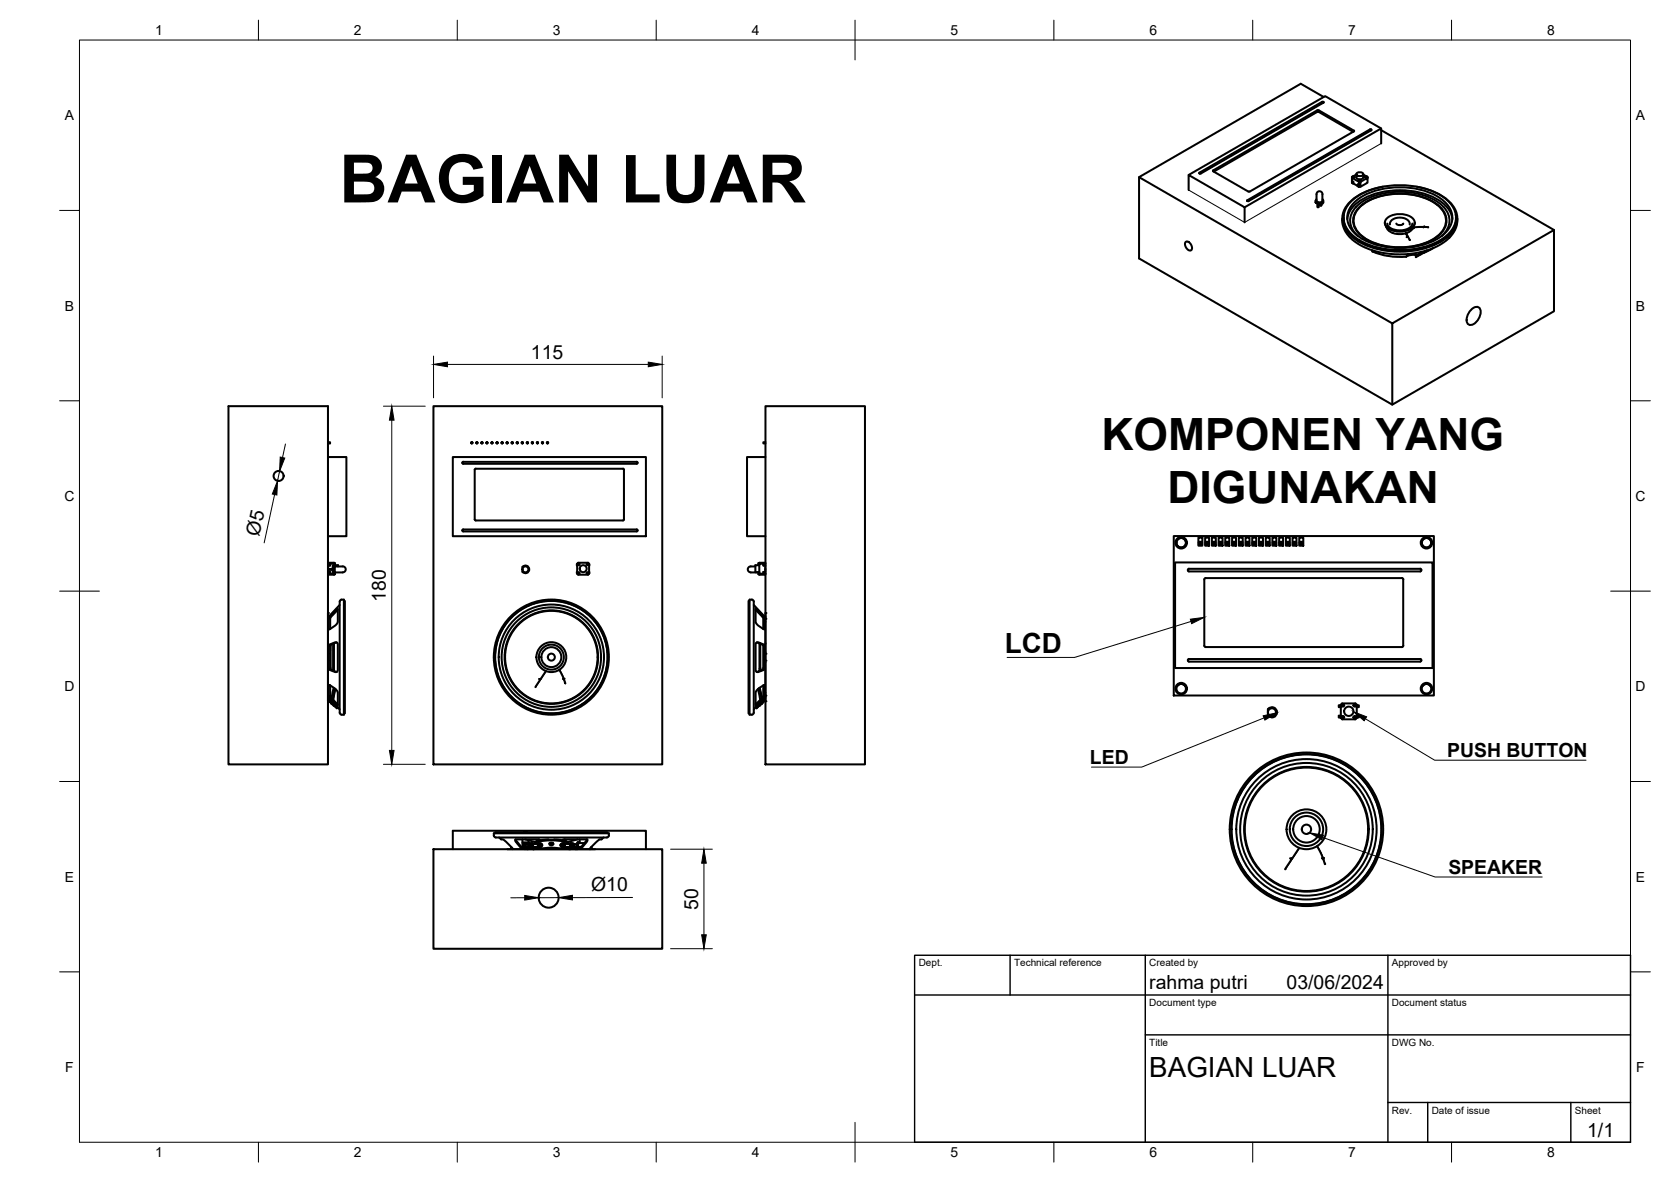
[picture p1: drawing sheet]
<svg xmlns="http://www.w3.org/2000/svg" width="420mm" height="297mm" viewBox="0 0 420 297" stroke-linecap="round" stroke-linejoin="round" font-family="sans-serif">
<!-- layer: Visible -->
<g fill="none" stroke="#000" stroke-width=".51">
<path d="M332.4 25.6l-30.8 17.8v.2M332.4 25.8l-30.8 17.8M332.4 25.6l.4 .1-30.9 17.9h-.3M332.4 25.8h.3M332.7 25.8h.1M332.8 24.4l-5.7-3.4-40.7 23.5v20.4l63.7 36.8M340.2 33.1l-8.6-5h-.4l-26 15M340.4 32.8l-8.8-5.1h-.4l-26.2 15.1v.2M340.4 33l-26.2 15.1h-.3l-8.9-5.1M340.4 32.8v.2M344.4 32.5l-30.8 17.8 .1 .2M344.5 32.5h.2"/>
<path d="M344.7 32.5l.1 .2M347.3 36.1v-3.8l-14.1-8.1-34.3 19.8M347.3 32.3l-34.4 19.8M347.3 32.7l43.4 25.1M286.4 44.5l63.7 36.8M298.9 47.8v-3.8l14 8.1v3.8M313.6 50.5l30.9-17.8h.2l-30.8 17.8M313.7 50.5h.3M330.8 50.5l.9 .5v.4l-.9-.5zM331 50.4a.87 .87 0 0 0 1.5 0M331 48.8a.75 .75 0 0 1 .8-.7 .75 .75 0 0 1 .7 .7M331 48.8v1.6"/>
<path d="M331 50.1l-.2 .3v.5M331.2 51.2v.8M331.4 51.3v.8M331.6 51.4v.6M331.9 51.4v.2M332.1 51.4v.3M332.3 51.3v.3M332.5 48.8v1.6M332.5 50.1l.2 .2-.1 .4-.9 .3M332.7 50.4l-.1 .7-.9 .3M337.5 54.9a7.6 7.6 0 0 0 4.8 6.9l1.7 .7 2.5 .8 3.7 .6 4.2-.1 3.7-.7a11.2 11.2 0 0 0 8-6l.3-2.2M337.8 54.7v.8"/>
<path d="M337.9 53.9a6.2 6.2 0 0 0 3.2 6.3 21.6 21.6 0 0 0 21.7 0 6.2 6.2 0 0 0 3.2-6.3M338.8 55.1a8 8 0 0 1 5.8-6 20.8 20.8 0 0 1 17 1.1 6.7 6.7 0 0 1 3.6 4.9M339.8 50.5a19.3 19.3 0 0 1 15.2-3.8 15 15 0 0 1 9.9 4.7 5.3 5.3 0 0 1-.8 7.5 19.3 19.3 0 0 1-15.2 3.8 15 15 0 0 1-9.9-4.7 5.3 5.3 0 0 1 .8-7.5zM340 45.7v-.2l.3 .2v.4M340 45.7l.2 .1v.4M340 45.7v.3M340.1 44.4l.2 .3 .3-.3M340.1 44.4l-.2 .3M340.1 44.3l.5 .1-.5 .1zM340.3 46.1l1.1 .6M340.3 45.7l-.1 .1M340.6 50.8a18 18 0 0 1 14.3-3.6 14 14 0 0 1 9.2 4.4 4.9 4.9 0 0 1-.8 7 18 18 0 0 1-14.2 3.5 14 14 0 0 1-9.2-4.3 4.9 4.9 0 0 1 .7-7z"/>
<path d="M341 43.8v.8a1.02 1.02 0 0 0 1.8 0v-.8M341 43.9l-.6 .3M341.1 43.6l.5-.3h.6l.6 .5a1.02 1.02 0 0 1-1.8 0zM341.4 46.5v-.2l.3 .2-.1 .4M341.4 46.5l.2 .1v.4M341.4 46.5v.3M341.4 59.3a5 5 0 0 1 .4-8l1.5-1.1 2.3-1 2.3-.6 3.2-.4 3.4 .1 2.7 .6 2.4 .8 2.1 1.2a6.5 6.5 0 0 1 2.8 4.8 5.3 5.3 0 0 1-2 3.6M341.7 45.3l.2 .3 .3-.1-.1-.2M341.7 46.5l-.1 .1M341.7 52.2a15.8 15.8 0 0 1 12.9-3.4 12.1 12.1 0 0 1 8.3 4.1 4.7 4.7 0 0 1-1.2 6.3l-2.2 1.4-2.5 1-2.9 .5-2.7 .1-2.4-.2-2.8-.7-2.5-1-1.6-1.2a4.7 4.7 0 0 1-.4-6.9zM341.7 45.7l-1.8-1 .1 1.2M341.7 45.7l-.1 1.2"/>
<path d="M341.7 45.7h.4M341.7 46.9h.4M341.7 45.2l.5 .1-.5 .1zM342.1 45.7l1.8-1v1.2l-1.8 1zM342.6 51.4a4.6 4.6 0 0 0-.5 7.6 17 17 0 0 0 14.3 2.6 9.1 9.1 0 0 0 7-5.1 4.7 4.7 0 0 0-2.1-5.1M342.6 51.5a17.2 17.2 0 0 1 18.7 0M342.8 43.9l.6 .3M343.2 44.4v.2M343.3 44.3l.4 .1-.4 .1zM343.7 44.4v.3l-.4-.1M343.7 44.4l.2 .3M347.7 46.9a14.3 14.3 0 0 0-9.1 4.7 5.5 5.5 0 0 0 1.4 8 21.2 21.2 0 0 0 18.2 2.9 11.7 11.7 0 0 0 7.7-5.4 5.7 5.7 0 0 0-2.1-7 16.6 16.6 0 0 0-7.6-3.2"/>
<path d="M348.2 56a2.3 2.3 0 0 0 2.1 2 4.7 4.7 0 0 0 5.3-1.5l.1-.5M348.6 57h.1M348.6 57v.1M348.6 57a3 3 0 0 0 2.3 1.7l1.5 .1 1-.1M348.8 54.8a5.2 5.2 0 0 1 6.7 .5 1.82 1.82 0 0 1-1.5 2.5 5.2 5.2 0 0 1-5.6-1.1 1.42 1.42 0 0 1 .4-1.9zM348.8 56.2a2.98 2.98 0 0 0 3.5 1.7l1.3-.3a1.83 1.83 0 0 0 1.5-1.4M349.5 56.4a2.4 2.4 0 0 1 3.1-1.7l1 .3a1.45 1.45 0 0 1 .9 1.4M351.1 56.2l.3 .3 .6 .1 .6-.1 .2-.3M353.4 58.6l1 1.7M353.4 58.6h.1M353.5 58.8l.3 .5M354 59.5l-.3 .1"/>
<path d="M355.2 57.3h.1M355.3 57.3a2.86 2.86 0 0 1-1.8 1.3M355.3 57.3h.1M355.3 57v.1M355.3 57v.2M355.3 57h.1M358 57l-2.7 .3M359.1 57.1l-1-.2-.2 .3M359.1 57.1h.1M364.4 59.7l-.1 .1M366.1 54.7v.8M298.2 60.7a1.45 1.45 0 0 1 1.3 2.2 1.45 1.45 0 0 1-1.3-2.2z"/>
<path d="M345.1 62.9v.3a17.3 17.3 0 0 0 8.5 1.3M353.6 64.5h.1M356 64.1l-.4-.1-1.7 .2-.3 .3M356 64.1h.1M356.9 63.9l-.9 .2M357.4 63.3l-.6 .4 .1 .3M358.2 63.4l-.2 .1M358.8 62.9l-2.8 1.7 2.7-1.6M360.4 62.3l-2.7 1.3M370.1 77.7a1.26 1.26 0 0 1 1.7-.5 1.26 1.26 0 0 1 .4 1.8 3.3 3.3 0 0 1-2.6 2.7 1.57 1.57 0 0 1-.6-2.5zM350.1 81.3l40.6-23.5v20.4l-40.6 23.5zM57.4 102.1h25.1v90h-25.1z"/>
<path d="M82.5 111.1h.5v.3l-.5 .1M82.5 114.9h4.6v19.9h-4.6M109 102.1h57.5v90h-57.5zM113.9 114.9h48.5v19.9h-48.5zM116.3 116.1l43.8-.1 .2 .3-.2 .3h-43.6l-.2-.2zM118.5 111.2l.1-.1 .2 .1M118.5 111.3l.1 .1 .2-.1M118.5 111.3h.1M118.8 111.3h.1M119.4 117.9l37.4-.1 .1 12.9-.3 .1h-37.1l-.1-.3zM119.7 111.3l.2 .1 .2-.1M119.7 111.3h.1"/>
<path d="M119.7 111.2l.2-.1 .2 .1M120.1 111.3h.1M121 111.3l.1 .1 .2-.1M121 111.3h.1M121 111.2l.1-.1 .2 .1M121.3 111.3h.1M122.3 111.2l.2-.1 .1 .1M122.3 111.3l.1 .1 .2-.1M122.3 111.3h.1M122.6 111.3h.1M123.5 111.3l.2 .1M123.5 111.3h.1"/>
<path d="M123.7 111.1h.1M123.7 111.4h.1M123.7 111.1l-.2 .1M123.7 111.1l.2 .2-.2 .1M123.8 111.3h.1M124.8 111.2l.2-.1 .2 .1M124.8 111.3l.1 .1 .3-.1M124.8 111.3h.1M125.1 111.3h.1M126.1 111.3l.1 .1 .2-.1M126.1 111.3h.1M126.1 111.2l.2-.1 .1 .1"/>
<path d="M126.4 111.3h.1M127.4 111.3l.1 .1 .2-.1M127.4 111.3h.1M127.4 111.2l.1-.1 .2 .1M127.7 111.3h.1M128.6 111.3h.1M128.7 111.2h.2v.2h-.2zM128.9 111.3h.1M129.9 111.2l.2-.1 .1 .1M129.9 111.3l.1 .1 .2-.1M129.9 111.3h.1M130.2 111.3h.1"/>
<path d="M131.2 111.2l.2-.1 .1 .1M131.2 111.3l.1 .1 .2-.1M131.2 111.3h.1M131.5 111.3h.1M132.4 111.3l.2 .1 .2-.1M132.4 111.3h.1M132.4 111.2l.2-.1 .2 .1M132.8 111.3h.1M133.7 111.3l.1 .1 .2-.1M133.7 111.3h.1M133.7 111.2l.2-.1 .1 .1M134 111.3h.1"/>
<path d="M135 111.2l.2-.1 .1 .1M135 111.3l.1 .1 .2-.1M135 111.3h.1M135.3 111.3h.1M136.2 111.3l.2 .1M136.2 111.3h.1M136.4 111.1h.1M136.4 111.4h.1M136.4 111.1l-.2 .1M136.4 111.1l.2 .2-.2 .1M136.5 111.3h.1M137.5 111.3l.1 .1"/>
<path d="M137.5 111.3h.1M137.6 111.1l-.1 .1M137.7 111.1l.1 .1-.1 .2M137.8 111.3h.1M192.5 111.1h-.6v.3l.6 .1M192.5 114.9h-4.7v19.9h4.7M192.5 102.1h25v90h-25zM116.5 133.1h43.6M116.5 133l-.2 .4 .2 .1h43.6l.2-.2-.2-.3M295.1 134.7h65.4v40.1h-65.4zM301.3 135.1h1v2h-1zM301.4 136.2h.8v.8h-.8z"/>
<path d="M301.8 136.4h.1M301.8 136.4l-.2 .2 .2 .2 .2-.2-.1-.2M303 135.1h1v2h-1zM303.1 136.2h.9l-.1 .8h-.8zM303.5 136.4h.1M303.5 136.4l-.2 .2 .2 .2 .2-.2-.1-.2M304.7 135.1h1v2h-1zM304.8 136.2h.8v.8h-.8zM305.2 136.4h.1M305.2 136.4l-.2 .2 .2 .2 .2-.2-.1-.2M306.4 135.1h1v2h-1zM306.5 136.2h.8v.8h-.8z"/>
<path d="M306.9 136.4h.1M306.9 136.4l-.2 .2 .2 .2 .2-.2-.2-.2M308.1 135.1h1v2h-1zM308.2 136.2h.8v.8h-.8zM308.6 136.4h.1M308.6 136.4l-.1 .3 .3-.1M308.6 136.4l.2 .1M308.8 136.6h.1M309.8 135.1h1v2h-1zM309.9 136.2h.7l.1 .8h-.8zM310.3 136.4h.1M310.3 136.4l-.2 .3 .4-.1"/>
<path d="M310.3 136.4l.2 .1M310.5 136.6h.1M311.5 135.1h1v2h-1zM311.6 136.2h.7l.1 .8h-.8zM312 136.4h.1M312 136.4l-.2 .3 .4-.1M312 136.4l.2 .1M312.2 136.6h.1M313.2 135.1h1v2h-1zM313.3 136.2h.7l.1 .8h-.8zM313.6 136.4h.1M313.7 136.4l-.2 .3 .4-.1"/>
<path d="M313.7 136.4l.2 .1M313.9 136.6h.1M314.9 135.1h1v2h-1zM315 136.2h.7l.1 .8h-.8zM315.3 136.4h.1M315.4 136.4l-.2 .3 .4-.1M315.4 136.4l.2 .1M315.6 136.6h.1M316.5 135.1h1.1v2h-1.1zM316.7 136.2h.7l.1 .8h-.8zM317 136.4h.1M317 136.4l-.1 .1 .1 .3"/>
<path d="M317.1 136.4l.2 .1M317.3 136.6h.1M317.3 136.6l-.2 .2M318.3 135.1h1v2h-1zM318.3 136.2h.8l.1 .8h-.8zM318.7 136.4h.1M318.7 136.4l-.1 .2 .1 .2M318.8 136.4l.2 .2-.2 .2M319.9 135.1h1v2h-1zM320 136.2h.8v.8h-.7zM320.4 136.4h.1M320.4 136.4l-.1 .1 .1 .3"/>
<path d="M320.5 136.4l.2 .2-.2 .2M321.6 135.1h1v2h-1zM321.7 136.2h.8v.8h-.7zM322.1 136.4h.1M322.1 136.4l-.2 .2 .2 .2 .3-.2-.2-.2M323.3 135.1h1v2h-1zM323.4 136.2h.8v.8h-.8zM323.8 136.4h.1M323.8 136.4l-.2 .2 .2 .2 .2-.3-.1-.1M325 135.1h1v2h-1zM325.1 136.2h.8v.8h-.8zM325.5 136.4h.1"/>
<path d="M325.5 136.4l-.2 .2 .2 .2 .2-.2-.1-.2M326.7 135.1h1v2h-1zM326.8 136.2h.8v.8h-.8zM327.2 136.4h.1M327.2 136.4l-.1 .3 .3-.1M327.2 136.4l.2 .1M327.4 136.6h.1M82.5 142.1h.4l.1-.3-.1 .3M82.5 144.1h.4l.1-.4-.1 .4M82.5 154.1v22.1M82.5 141.8h.4M82.5 143.7h.4"/>
<path d="M82.5 143.2h1.2M82.5 143h1.2M82.5 144.1l1.5 .1M82.5 141.7v-.3h1.5v.7M82.5 142.1v.9M82.5 143.2v.5M83.7 142.5h.5v1.2h-.5zM83.7 143.7v.4h.5v-.4M83.7 142.5v-.4h.5v.4M84 141.7l-1.5 .1M84 142h1v.4M84 141.5h.2v.5"/>
<path d="M84 144.1v.3h-1.5v-.2M84.2 142.4h2M84.2 143.9v.4h-.2M84.4 153.4l.5-.4v3.5l-.6 .7-1.6 1-.1-2.9zM84.9 153.2l-1.9 2.1v2.8M85.4 152l-2.7 2.9-.2 .6M85.5 150.9l.4-.2h.6v28.9h-.6a1.17 1.17 0 0 1-.5-1.5zM86.2 142.3a.75 .75 0 0 1 .7 .8 .75 .75 0 0 1-.7 .7l-2 .1M86.5 151h.2v28.3h-.2M131.6 142.3a.97 .97 0 0 1 1.3 .2 .97 .97 0 0 1-.2 1.4 .97 .97 0 0 1-1.3-.2v-1.2zM145.1 141.8v.3M145.1 143.7v.4"/>
<path d="M145.1 141.7l.3-.3h2.5l.2 .3v2.5l-.2 .2h-2.5l-.3-.2zM148.1 143.7v.4M148.1 141.8v.3M188.5 150.7h.5a1.19 1.19 0 0 1 .5 1.6v25.3a2.53 2.53 0 0 1-.2 1.9l-.8 .1zM188.5 151h-.3v28.3h.3M188.8 142.4h1.1M188.8 142.3a.75 .75 0 0 0-.8 .8 .75 .75 0 0 0 .8 .7l1.9 .1M189.5 152l2.7 2.9 .3 .6M190 153.2l1.9 2.1v2.8M190 153l2.3 2.3-.1 2.9-1.6-1-.5-.7zM190.7 143.8v.5h.2M190.9 142h-1v1.8h1"/>
<path d="M190.9 141.5h-.2v.5M190.9 141.7v-.3h1.5v.3M192.1 143.7l-.2 .4 .2-.4h.4M192.1 141.8l-.2 .3 .2-.3h.4M192.1 142.1h.4M192.1 144.1h.4M192.4 141.8l-1.5-.1v2.5h1.5M192.4 144.1v.3h-1.5v-.2M192.4 143.2h.1M192.4 143h.1M192.4 142.1v1.6M192.5 154.1v22.1"/>
<path d="M295.5 141.3h64.7v26.6h-64.7zM298.7 143.1l58.4-.2 .3 .4-.3 .3h-58.2l-.2-.1zM352.5 145.3h-49.5l-.2 .3v16.7l.4 .3h49.3M352.5 145.3l.3 .3v16.7l-.3 .3M82.5 174.8l.1 .4 .7 .9M82.7 162.1l1.7-.7 .5 .3v6.9a.51 .51 0 0 1-.7 .3l-1.3-.6-.3-.4zM82.9 176.3l1.1 1zM83 176.3l-.4-.4 .2-.3 1.8 1.8M83 172.2v2.8l.4 .5M83.1 167.9v.2M83.1 162.1v5.7M83.3 176.8h.1"/>
<path d="M83.3 176.7v.1M83.4 175.8l-.8-.8 .1-2.9 1.6 1 .6 .9v3.3l-1.2-1.1M83.7 176.4v.1M83.7 176.5l.7 .7M83.7 176.5h.1M83.7 175.8l1.2 1.3M83.8 168.3h.2M83.8 168.4h.2M83.9 172.8l-.6 3.3M84 168.4v.2M84 161.7v6.7M84 161.8h-.2v6.7h.2"/>
<path d="M84 168.6h.1M84 177.3l.7 .7 .2-.3 .5 .6M84 161.7h.1M84.2 173.1l-.5 3.4M84.3 173.2l-.5 2.7M84.4 177.2h.1M84.4 177.2l.2 .2M84.6 177.4l.3 .3M84.6 161.4l-1.2 .5-.4 .5v5.5l.4 .5 1.2 .5M135.8 170.9l-1.1 1.8M135.9 170.6h-.3M135.9 170.6h.1"/>
<path d="M137.3 168.6l-1.4 2.1M140.6 168.3l1.1 2.3M141.6 170.6h.1M141.8 170.9l.4 .8M142 170.5l-.4 .1M190.1 161.5l.6-.1 1.2 .5 .4 .5v5.5l-.3 .4-1.2 .6a.51 .51 0 0 1-.8-.6v-6.5zM190.3 161.4l1.2 .5 .4 .5v5.5l-.4 .5-1.2 .5M190.3 177.4l-.3 .3M190.6 173.2l.6 3.3M190.9 172.9l.7 3.3M190.9 177.3l-.7 .7-.2-.3-.5 .6M191 161.7h.1"/>
<path d="M191 161.7v6.9M191 161.8h.2v6.7h-.2M191 168.6h.1M191 172.8l.5 2.7M191 177.2l1-.9-1 1.1zM191.1 175.9l-1.1 1.2M191.2 168l-.2 .1M191.2 168h-.1M191.2 176.5l-.9 .9M191.2 176.5h.1M191.5 175.5h.1M191.5 175.9l.8-.9-.1-2.9-1.6 1-.6 .9v3.3l1.2-1.1"/>
<path d="M191.6 176.8h.1M191.6 176.1h.1M191.6 176.7v.1M191.9 172.2v2.8l-.4 .5M192 176.3l.4-.4-.3-.3-1.8 1.8M192.5 174.8a1.78 1.78 0 0 1-.9 1.3M192.5 161.7v.1M298.9 165.6h58.2M298.9 165.6l-.2 .3 .2 .4h58.2l.3-.3-.3-.4M318.8 178.2v1.6M318.8 178.2a1.28 1.28 0 0 1 1.9-.1 1.28 1.28 0 0 1 0 1.8 1.28 1.28 0 0 1-1.9-.1M336.6 177.2h.4v.5h-.4z"/>
<path d="M336.6 179.8h.4v.5h-.4zM337 177.2h.1M337 177.7h.1M337 179.8h.1M337.1 177.1l.4-.3h3.3l.3 .3v3.3l-.3 .4h-3.3l-.4-.4zM341.1 177.2h.1M341.1 177.7h.1M341.1 179.8h.1M341.2 179.8h.5v.5h-.5zM341.2 177.2h.5v.5h-.5zM337 180.3h.1M341.1 180.3h.1"/>
<path d="M109 213.4h57.5v25h-57.5zM113.9 213.4v-4.6h48.5v4.6M124.5 209.4v-.2h28.3v.2M125.5 210.5l.5 .4h.4l.5 .3 2 2.1h-.4l.1-.4M127.6 213.4h22M128.5 213.2l.5 .2M129.6 211l1.5 1.8 2 .1M131.4 210.9v.8M131.5 212.2v.7M131.6 209.2a.75 .75 0 0 1 1 0M131.7 212.2v.7M131.8 212.9h.1"/>
<path d="M132 210.9l2.6 .7M132.3 212.3l-.5 .6M132.9 211.1v.6M132.9 212.1l-.6 .2M133.1 212v-.3h-1.7v.5h1M133.2 212.4l.4 .2 .3-.2M133.9 212a.71 .71 0 0 0-1.1 .6 .81 .81 0 0 0 1.1 .3M133.9 211.9h-.7l-.4 .6M133.9 212.9h1.4M133.9 212h1.4M133.9 211.9h1.4M134.1 212.9h.4"/>
<path d="M134.4 212l.2-.2a13.4 13.4 0 0 1 7.4-.3l.9 .5M134.5 212.8a1.95 1.95 0 0 0 2.2 .4h3.9a2.16 2.16 0 0 0 2.2-.4M135.2 212.4l.4 .2 .4-.2M135.3 211.2l-.7 .3-.3 .5M135.3 212a.71 .71 0 0 1 1 .6 .81 .81 0 0 1-1 .3M135.3 211.9h.7l.3 .6M135.3 212.3l.1 .1M135.4 212.2v.1M135.5 211v.2M135.8 212.4v.1M135.8 212.2l.1 .1M135.9 211.1l-.5-.2h-5.6a.32 .32 0 0 0-.3 .3 .32 .32 0 0 0 .2 .4l1.1 1.2 .6 .5h3.7"/>
<path d="M136.2 213.2l-.1 .1M137.9 210.9l-2.6 .3M138.2 212l.4 .2 .5-.2M138.2 211.9h.9h-.9M138.3 212.1h.6M139.3 210.9l2.7 .3M141.1 213.2l.1 .1M141.3 212.4l.4 .2 .3-.2M141.4 212.3l.1 .1M141.4 211.1l.4-.2h5.7a.35 .35 0 0 1 .3 .4 .35 .35 0 0 1-.3 .3l-1.5 1.6-3.9 .1M141.6 211l.1 .2M141.6 212.2h-.1"/>
<path d="M141.8 212.5h.1M142 212.3h-.1M142 212a.71 .71 0 0 0-1.1 .6 .81 .81 0 0 0 1.1 .3M142 211.9h-.7l-.4 .6M142 212.9h1.4M142 212h1.4M142 211.9h1.4M142 210.9l.1 .4M142 211.2l.6 .3 .3 .5M142.8 212.9h.4M143.3 212.4l.4 .2 .4-.2M143.4 212a.71 .71 0 0 1 1 .6 .81 .81 0 0 1-1 .3"/>
<path d="M143.4 211.9h.7l.3 .5M144.3 212.1l.6 .1 .5 .7M144.4 212.4v.1M145.2 210.9l-2.5 .7M145.4 211.9h-.3v.6M145.4 212.9h.1M145.8 211.6h-.6v.3M145.8 210.9v1M146.9 211.9h-1.5v.9M147.5 210.9v.3M147.7 211l-1.6 1.8-1.9 .1M148.8 213.2l-.5 .2"/>
<path d="M151.8 210.5l-.5 .4h-.5l-.4 .3-2 2.1h.4l-.1-.4M152.6 210.4l.4-.2 .1-.8h-28.9v.6a1.19 1.19 0 0 0 1.5 .5h26.9M324.4 215.7h.5M324.7 216.1l-1.5 2.4M326.7 213.1l-1.8 2.7M331.2 212.6l1.4 3M332.8 216l.4 1.1M332.9 215.6l-.5 .1"/>
<circle cx="70.1" cy="119.6" r="1.26"/>
<circle cx="297" cy="136.4" r="1.45"/>
<circle cx="297" cy="136.4" r="1.2"/>
<circle cx="358.7" cy="136.4" r="1.45"/>
<circle cx="358.7" cy="136.4" r="1.2"/>
<circle cx="132.1" cy="143.1" r=".75"/>
<circle cx="145.5" cy="141.8" r=".24"/>
<circle cx="145.5" cy="144" r=".24"/>
<circle cx="146.6" cy="142.9" r=".88"/>
<circle cx="147.8" cy="141.8" r=".24"/>
<circle cx="147.8" cy="144" r=".24"/>
<circle cx="138.6" cy="165.1" r="13.2"/>
<circle cx="138.6" cy="165.1" r="12.5"/>
<circle cx="138.6" cy="165.1" r="11.8"/>
<circle cx="138.6" cy="165.1" r="11.6"/>
<circle cx="138.6" cy="165.1" r=".88"/>
<circle cx="138.6" cy="165.1" r="2.51"/>
<circle cx="138.6" cy="165.1" r="3.1"/>
<circle cx="138.6" cy="165.1" r="3.8"/>
<circle cx="138.6" cy="165.1" r="14.5"/>
<circle cx="138.6" cy="165.1" r="14.1"/>
<circle cx="138.6" cy="165.1" r="14.2"/>
<circle cx="297" cy="173.1" r="1.2"/>
<circle cx="297" cy="173.1" r="1.45"/>
<circle cx="319.8" cy="179" r="1.01"/>
<circle cx="337.7" cy="177.2" r=".33"/>
<circle cx="339.1" cy="178.7" r="1.17"/>
<circle cx="340.6" cy="177.2" r=".33"/>
<circle cx="358.7" cy="173.1" r="1.2"/>
<circle cx="358.7" cy="173.1" r="1.45"/>
<circle cx="337.7" cy="180.3" r=".33"/>
<circle cx="340.6" cy="180.3" r=".33"/>
<circle cx="133.6" cy="212.4" r=".33"/>
<circle cx="135.6" cy="212.4" r=".18"/>
<circle cx="135.6" cy="212.4" r=".33"/>
<circle cx="138.7" cy="212.1" r=".43"/>
<circle cx="141.6" cy="212.4" r=".33"/>
<circle cx="141.7" cy="212.4" r=".18"/>
<circle cx="143.7" cy="212.4" r=".33"/>
<circle cx="328.5" cy="208.4" r="16.7"/>
<circle cx="328.5" cy="208.4" r="15.7"/>
<circle cx="328.5" cy="208.4" r="15.5"/>
<circle cx="328.5" cy="208.4" r="1.17"/>
<circle cx="328.5" cy="208.4" r="3.3"/>
<circle cx="328.5" cy="208.4" r="4.2"/>
<circle cx="328.5" cy="208.4" r="5"/>
<circle cx="328.5" cy="208.4" r="18.8"/>
<circle cx="328.5" cy="208.4" r="18.9"/>
<circle cx="328.5" cy="208.4" r="17.6"/>
<circle cx="328.5" cy="208.4" r="19.3"/>
<circle cx="138" cy="225.6" r="2.51"/>
</g>
<!-- layer: Visible Narrow -->
<g fill="none" stroke="#000" stroke-width=".25">
<path d="M347.3 36.1l-34.4 19.8-14-8.1M331.2 52h.4M331.9 51.6h.4M337.8 55.5h.1M340 46l.3 .1M341.4 46.8l.2 .1M353.4 58.7l.5 .7M353.4 58.6h.1M354 59.5l-.3 .1M354 59.6l.5 .7M355.3 57.3h.1M355.3 57.3l-.1 .1"/>
<path d="M357.9 57.1l-2.2 .1-.4 .1M358.3 57v.1M358.3 57.1h.8M358.3 57.1l-.4 .1M366.1 55.5h.1M345.1 63.2a17.3 17.3 0 0 0 8.5 1.3l.3-.3 1.7-.2 .4 .1 .9-.2M360.4 62.3l-2.7 1.4M118.4 111.2l.4-.1v.3h-.3zM119.7 111.2l.3-.1 .1 .3h-.3zM121 111.2l.3-.1v.3h-.3zM122.3 111.1h.3v.3h-.3zM123.5 111.1h.3l.1 .3h-.4z"/>
<path d="M124.8 111.2l.3-.1 .1 .3h-.4zM126.1 111.1h.3v.3h-.3zM129.9 111.1h.3v.3h-.3zM131.1 111.2l.4-.1v.3h-.3zM132.4 111.1h.3l.1 .3h-.4zM133.7 111.1h.3v.3h-.3zM135 111.1h.3v.3h-.3zM136.2 111.2l.3-.1 .1 .3h-.4zM84 168.4h.1M84.9 177.7h.1M135.6 170.6l.3 .1-.2 .2zM137.3 168.7l-2.7 3.9"/>
<path d="M140.6 168.3l.1 .2M140.7 168.3l1.1 2.3M141.8 170.6h-.2l.1 .3 .2-.1M141.8 170.6l.2-.1-.1 .3M141.9 170.8l.2 .9M190 177.7h.1M191 168h.1M135.5 211h.1M135.8 212.4h.1M137.9 211h1.4M141.6 211h.1M141.9 212.4l-.1 .1"/>
<path d="M142 210.9h.1M324.9 215.7l-.5 .1 .3 .3 .2-.4M326.8 213.1l-3.7 5.3M331.2 212.6l.1 .3M331.2 212.6l1.5 3M332.7 215.6l-.3 .2 .2 .3 .2-.1M332.7 215.6h.2l-.1 .4M332.8 216l.3 1.2"/>
<circle cx="127.5" cy="111.3" r=".21"/>
<circle cx="128.8" cy="111.3" r=".21"/>
<circle cx="137.7" cy="111.3" r=".21"/>
</g>
<!-- layer: Visible -->
<g fill="#000">
<circle cx="355.2" cy="57.4" r=".25"/>
<circle cx="355.2" cy="57.3" r=".25"/>
<circle cx="345.1" cy="63.2" r=".25"/>
<circle cx="353.9" cy="64.2" r=".25"/>
<circle cx="355.6" cy="64" r=".25"/>
<circle cx="82.5" cy="155.5" r=".25"/>
<circle cx="82.5" cy="154.1" r=".25"/>
<circle cx="192.5" cy="155.5" r=".25"/>
<circle cx="192.5" cy="154.1" r=".25"/>
<circle cx="82.5" cy="166" r=".25"/>
<circle cx="82.5" cy="174.8" r=".25"/>
<circle cx="82.5" cy="176.2" r=".25"/>
<circle cx="82.5" cy="164.3" r=".25"/>
<circle cx="192.5" cy="174.8" r=".25"/>
<circle cx="192.5" cy="166" r=".25"/>
<circle cx="192.5" cy="164.3" r=".25"/>
<circle cx="192.5" cy="176.2" r=".25"/>
<circle cx="132.5" cy="213.4" r=".25"/>
<circle cx="134.1" cy="213.4" r=".25"/>
<circle cx="143.2" cy="213.4" r=".25"/>
<circle cx="144.7" cy="213.4" r=".25"/>
</g>
<!-- layer: BORDER -->
<g fill="none" stroke="#000" stroke-width=".25">
<path d="M20 10.1h390v276.9h-390zM65 5.1v5M115 5.1v5M165 5.1v5M215 5.1v10M265 5.1v5M315 5.1v5M365 5.1v5M15 52.9h5M410 52.9h5M15 100.7h5M410 100.7h5"/>
<path d="M15 148.6h10M405 148.6h10M15 196.4h5M410 196.4h5M15 244.2h5M410 244.2h5M65 287v5M115 287v5M165 287v5M215 282.1v9.9M265 287v5M315 287v5"/>
<path d="M365 287v5"/>
</g>
<!-- layer: TITLEBLOCK -->
<path d="M230 240.1h180v46.9h-180zM230 250h180M254 240.1v9.9M288 240.1v46.9M349 240.1v46.9M288 260.1h122M349 277.1h61M359 277.1v9.9M395 277.1v9.9" fill="none" stroke="#000" stroke-width=".36"/>
<!-- layer: FD_Dimensions -->
<g fill="none" stroke="#000" stroke-width=".25">
<path d="M109 89.5v10.5M112.5 91.6h50.5M166.5 89.5v10.5M70.3 118.4l-.5 2.4M71.8 111.6l-.8 3.4M96.4 102.1h10.5M98.5 105.6v83M69 124.3l-2.6 12.1M96.4 192.1h10.5M168.6 213.4h10.5M177 216.9v18M131.9 225.6h-3.5"/>
<path d="M140.4 225.6h-5M159 225.5l-15.1 .1M168.6 238.4h10.5"/>
</g>
<path d="M109 91.6l3.5-.6v1.2zM163 91l3.5 .6-3.5 .6zM70.5 114.9l1.1 .2-1.3 3.3zM98.5 102.1l.6 3.5h-1.2zM69.8 120.8l-.2 3.6-1.1-.3zM97.9 188.6h1.2l-.6 3.5zM177 213.4l.6 3.5h-1.2zM131.9 225l3.5 .6-3.5 .6zM140.4 225.6l3.5-.6v1.2zM176.4 234.9h1.2l-.6 3.5z" fill="#000" stroke="#000" stroke-width=".25"/>
<!-- layer: Leaders -->
<path d="M299.3 155.6l3.5-.5-3.2 1.6zM317.6 179.9l3.5-.8-3 1.9zM340.3 178.8l3.3 1.3-.6 1zM329.3 209.3l3.5 .6-.4 1.1z" fill="#000" stroke="#000" stroke-width=".25"/>
<path d="M299.5 156.2l-29.3 9h-17M317.8 180.4l-30.7 12.4h-12.7M343.3 180.6l17.4 10.4h38.1M332.6 210.4l28.2 10h27" fill="none" stroke="#000" stroke-width=".25"/>
<text font-size="16.8" x="85.3" y="50.9">BAGIAN LUAR</text>
<g font-size="11.2">
<text x="277" y="113">KOMPONEN YANG</text>
<text x="293.5" y="126.5">DIGUNAKAN</text>
</g>
<g font-size="7">
<text x="252.7" y="164.2">LCD</text>
<text x="289" y="270.6">BAGIAN LUAR</text>
</g>
<g font-size="4.9">
<text x="133.5" y="90.1">115</text>
<text x="65.2" y="134.9" transform="rotate(-78 65.2 134.9)">Ø5</text>
<text x="97" y="151.3" transform="rotate(-90 97 151.3)">180</text>
<text x="363.9" y="190.3">PUSH BUTTON</text>
<text x="274" y="192.1">LED</text>
<text x="364.2" y="219.7">SPEAKER</text>
<text x="148.6" y="224">Ø10</text>
<text x="175.5" y="228.6" transform="rotate(-90 175.5 228.6)">50</text>
<text x="289" y="248.5">rahma putri</text>
<text x="323.5" y="248.5">03/06/2024</text>
<text x="399.1" y="285.7">1/1</text>
</g>
<g font-size="3.5">
<text x="39" y="8.8">1</text>
<text x="89" y="8.8">2</text>
<text x="139" y="8.8">3</text>
<text x="189" y="8.8">4</text>
<text x="239" y="8.8">5</text>
<text x="289" y="8.8">6</text>
<text x="339" y="8.8">7</text>
<text x="389" y="8.8">8</text>
<text x="16.3" y="30.2">A</text>
<text x="411.3" y="30.2">A</text>
<text x="16.3" y="78">B</text>
<text x="411.3" y="78">B</text>
<text x="16.2" y="125.9">C</text>
<text x="411.2" y="125.9">C</text>
<text x="16.2" y="173.7">D</text>
<text x="411.2" y="173.7">D</text>
<text x="16.3" y="221.6">E</text>
<text x="411.3" y="221.6">E</text>
<text x="16.4" y="269.4">F</text>
<text x="411.4" y="269.4">F</text>
<text x="39" y="290.8">1</text>
<text x="89" y="290.8">2</text>
<text x="139" y="290.8">3</text>
<text x="189" y="290.8">4</text>
<text x="239" y="290.8">5</text>
<text x="289" y="290.8">6</text>
<text x="339" y="290.8">7</text>
<text x="389" y="290.8">8</text>
</g>
<g font-size="2.5">
<text x="231" y="242.9">Dept.</text>
<text x="255" y="242.9">Technical reference</text>
<text x="289" y="242.9">Created by</text>
<text x="350" y="242.9">Approved by</text>
<text x="289" y="252.8">Document type</text>
<text x="350" y="252.8">Document status</text>
<text x="289" y="262.9">Title</text>
<text x="350" y="262.9">DWG No.</text>
<text x="350" y="279.9">Rev.</text>
<text x="360" y="279.9">Date of issue</text>
<text x="396" y="279.9">Sheet</text>
</g>
</svg>
